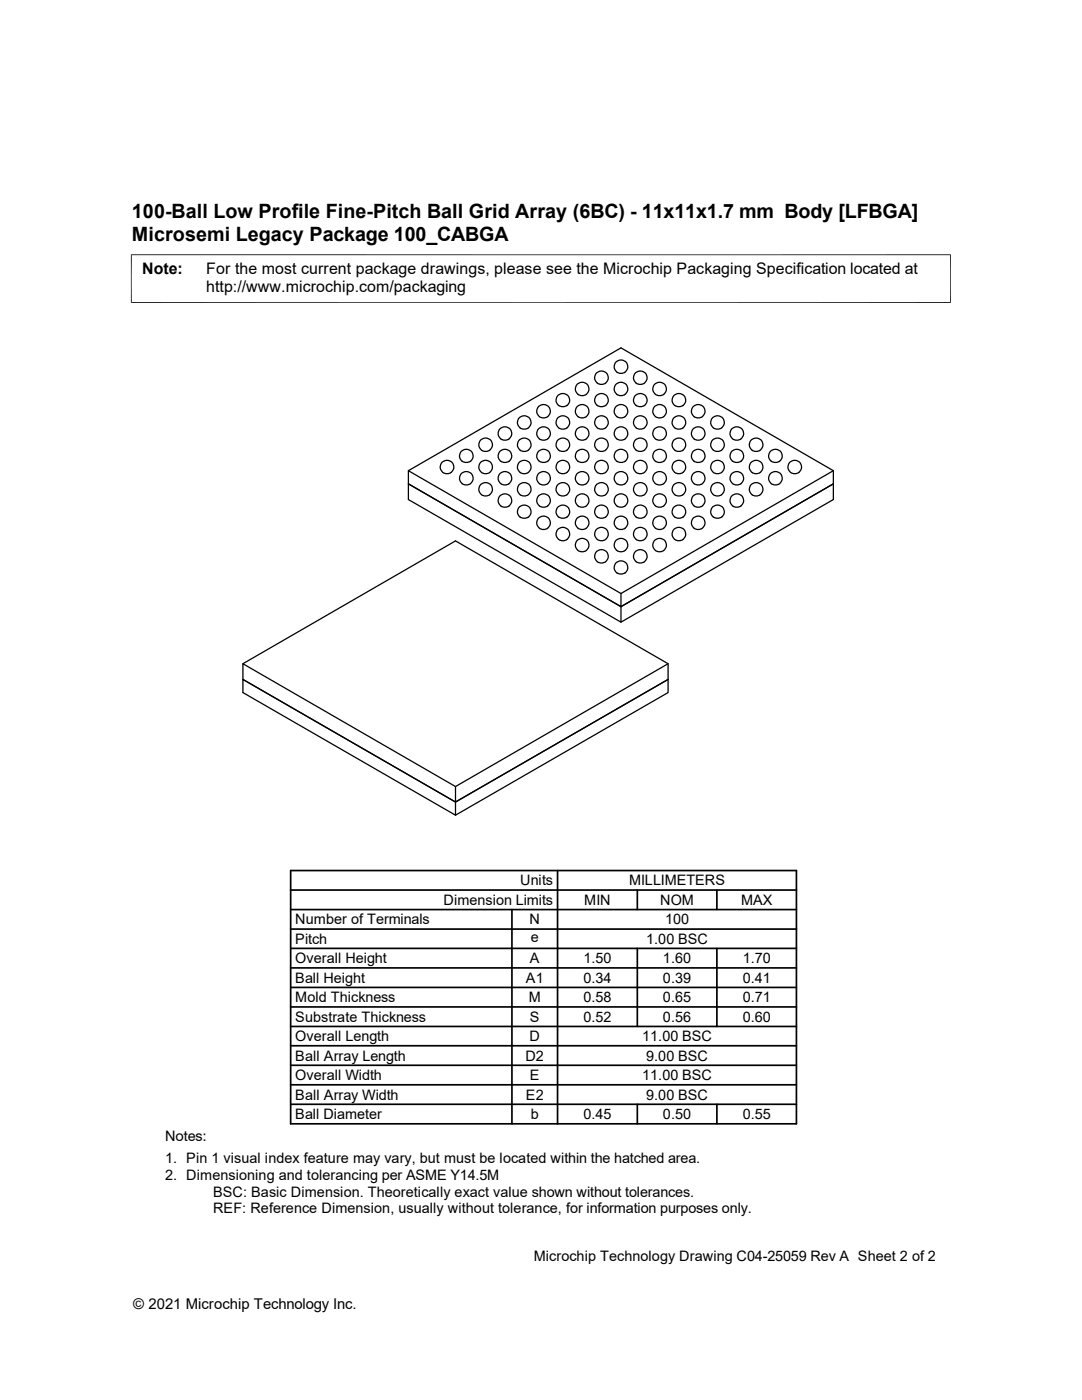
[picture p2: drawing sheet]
<svg xmlns="http://www.w3.org/2000/svg" width="216mm" height="279mm" viewBox="0 0 216 279" stroke-linecap="round" stroke-linejoin="round" font-family="sans-serif">
<g fill="none" stroke="#000" stroke-width=".25">
<path d="M115.3 78.7a1.36 1.36 0 0 1-.1-2 1.36 1.36 0 0 1 2 0 1.36 1.36 0 0 1-.2 2M115.4 78.7a1.4 1.4 0 0 0 1.6 0M119.2 76.5a1.36 1.36 0 0 1-.2-2 1.36 1.36 0 0 1 2 0 1.36 1.36 0 0 1-.1 2M119.2 76.5a1.4 1.4 0 0 0 1.6 0M123.1 74.3a1.36 1.36 0 0 1-.2-2 1.36 1.36 0 0 1 2 0 1.36 1.36 0 0 1-.1 2M123.1 78.7a1.36 1.36 0 0 1-.2-2 1.36 1.36 0 0 1 2 0 1.36 1.36 0 0 1-.1 2M123.1 74.3a1.4 1.4 0 0 0 1.6 0M123.1 78.7a1.4 1.4 0 0 0 1.6 0M126.9 76.5a1.36 1.36 0 0 1-.1-2 1.36 1.36 0 0 1 2 0 1.36 1.36 0 0 1-.2 2M127 76.5a1.4 1.4 0 0 0 1.6 0M130.8 78.7a1.35 1.35 0 0 1 .1-2.2 1.35 1.35 0 0 1 2 .9 1.35 1.35 0 0 1-1.5 1.6l-.6-.3M81.5 93.9l42.4 24.5"/>
<path d="M88.3 94.3a1.36 1.36 0 0 1-.1-2 1.36 1.36 0 0 1 2 0 1.36 1.36 0 0 1-.2 2M88.4 94.3a1.4 1.4 0 0 0 1.6 0M92.2 96.5a1.36 1.36 0 0 1-.1-2 1.36 1.36 0 0 1 1.9 0 1.36 1.36 0 0 1-.1 2M92.2 92.1a1.36 1.36 0 0 1-.1-2 1.36 1.36 0 0 1 1.9 0 1.36 1.36 0 0 1-.1 2M92.2 96.5a1.4 1.4 0 0 0 1.7 0M92.2 92a1.4 1.4 0 0 0 1.7 0M99.9 96.5a1.36 1.36 0 0 1-.1-2 1.36 1.36 0 0 1 1.9 0 1.36 1.36 0 0 1-.1 2M99.9 92.1a1.36 1.36 0 0 1-.1-2 1.36 1.36 0 0 1 1.9 0 1.36 1.36 0 0 1-.1 2M99.9 87.6a1.36 1.36 0 0 1-.1-2 1.36 1.36 0 0 1 1.9 0 1.36 1.36 0 0 1-.1 2M99.9 96.5a1.4 1.4 0 0 0 1.7 0M99.9 92a1.4 1.4 0 0 0 1.7 0M99.9 87.6a1.4 1.4 0 0 0 1.7 0"/>
<path d="M103.8 98.7a1.36 1.36 0 0 1-.2-2 1.36 1.36 0 0 1 2 0 1.36 1.36 0 0 1-.1 2M103.8 94.3a1.36 1.36 0 0 1-.2-2 1.36 1.36 0 0 1 2 0 1.36 1.36 0 0 1-.1 2M103.8 85.4a1.36 1.36 0 0 1-.2-2 1.36 1.36 0 0 1 2 0 1.36 1.36 0 0 1-.1 2M103.8 89.8a1.36 1.36 0 0 1-.2-1.9 1.36 1.36 0 0 1 2 0 1.36 1.36 0 0 1-.1 1.9M103.8 98.7a1.4 1.4 0 0 0 1.6 0M103.8 94.3a1.4 1.4 0 0 0 1.6 0M103.8 85.4a1.4 1.4 0 0 0 1.6 0M103.8 89.8a1.4 1.4 0 0 0 1.6 0M107.6 96.5a1.36 1.36 0 0 1-.1-2 1.36 1.36 0 0 1 2 0 1.36 1.36 0 0 1-.2 2M107.6 83.1a1.36 1.36 0 0 1-.1-1.9 1.36 1.36 0 0 1 2 0 1.36 1.36 0 0 1-.2 1.9M107.6 87.6a1.36 1.36 0 0 1-.1-2 1.36 1.36 0 0 1 2 0 1.36 1.36 0 0 1-.2 2M107.6 92.1a1.36 1.36 0 0 1-.1-2 1.36 1.36 0 0 1 2 0 1.36 1.36 0 0 1-.2 2"/>
<path d="M107.7 96.5a1.4 1.4 0 0 0 1.6 0M107.7 83.1a1.4 1.4 0 0 0 1.6 0M107.7 87.6a1.4 1.4 0 0 0 1.6 0M107.7 92a1.4 1.4 0 0 0 1.6 0M111.5 98.7a1.35 1.35 0 0 1 .1-2.2 1.35 1.35 0 0 1 2 .9 1.35 1.35 0 0 1-1.5 1.6l-.6-.3M111.5 80.9a1.36 1.36 0 0 1-.2-1.9 1.36 1.36 0 0 1 2 0 1.36 1.36 0 0 1-.1 1.9M111.5 85.4a1.35 1.35 0 0 1 .1-2.2 1.35 1.35 0 0 1 2 .8 1.35 1.35 0 0 1-1.5 1.6l-.6-.2M111.5 89.8a1.35 1.35 0 0 1 .1-2.2 1.35 1.35 0 0 1 2 .9 1.35 1.35 0 0 1-1.5 1.6l-.6-.3M111.5 94.3a1.35 1.35 0 0 1 .1-2.2 1.35 1.35 0 0 1 2 .8 1.35 1.35 0 0 1-1.5 1.6l-.6-.2M111.5 80.9a1.4 1.4 0 0 0 1.6 0M115.3 83.1a1.36 1.36 0 0 1-.1-1.9 1.36 1.36 0 0 1 2 0 1.36 1.36 0 0 1-.2 1.9M115.3 87.6a1.36 1.36 0 0 1-.1-2 1.36 1.36 0 0 1 2 0 1.36 1.36 0 0 1-.2 2"/>
<path d="M115.3 92.1a1.36 1.36 0 0 1-.1-2 1.36 1.36 0 0 1 2 0 1.36 1.36 0 0 1-.2 2M115.3 96.5a1.36 1.36 0 0 1-.1-2 1.36 1.36 0 0 1 2 0 1.36 1.36 0 0 1-.2 2M115.4 83.1a1.4 1.4 0 0 0 1.6 0M115.4 87.6a1.4 1.4 0 0 0 1.6 0M115.4 92a1.4 1.4 0 0 0 1.6 0M115.4 96.5a1.4 1.4 0 0 0 1.6 0M119.2 80.9a1.36 1.36 0 0 1-.2-1.9 1.36 1.36 0 0 1 2 0 1.36 1.36 0 0 1-.1 1.9M119.2 85.4a1.36 1.36 0 0 1-.2-2 1.36 1.36 0 0 1 2 0 1.36 1.36 0 0 1-.1 2M119.2 89.8a1.36 1.36 0 0 1-.2-1.9 1.36 1.36 0 0 1 2 0 1.36 1.36 0 0 1-.1 1.9M119.2 94.3a1.36 1.36 0 0 1-.2-2 1.36 1.36 0 0 1 2 0 1.36 1.36 0 0 1-.1 2M119.2 98.7a1.36 1.36 0 0 1-.2-2 1.36 1.36 0 0 1 2 0 1.36 1.36 0 0 1-.1 2M119.2 80.9a1.4 1.4 0 0 0 1.6 0"/>
<path d="M119.2 85.4a1.4 1.4 0 0 0 1.6 0M119.2 89.8a1.4 1.4 0 0 0 1.6 0M119.2 94.3a1.4 1.4 0 0 0 1.6 0M119.2 98.7a1.4 1.4 0 0 0 1.6 0M123.1 83.1a1.36 1.36 0 0 1-.2-1.9 1.36 1.36 0 0 1 2 0 1.36 1.36 0 0 1-.1 1.9M123.1 87.6a1.36 1.36 0 0 1-.2-2 1.36 1.36 0 0 1 2 0 1.36 1.36 0 0 1-.1 2M123.1 92.1a1.36 1.36 0 0 1-.2-2 1.36 1.36 0 0 1 2 0 1.36 1.36 0 0 1-.1 2M123.1 96.5a1.36 1.36 0 0 1-.2-2 1.36 1.36 0 0 1 2 0 1.36 1.36 0 0 1-.1 2M123.1 83.1a1.4 1.4 0 0 0 1.6 0M123.1 87.6a1.4 1.4 0 0 0 1.6 0M123.1 92a1.4 1.4 0 0 0 1.6 0M123.1 96.5a1.4 1.4 0 0 0 1.6 0"/>
<path d="M126.9 80.9a1.36 1.36 0 0 1-.1-1.9 1.36 1.36 0 0 1 2 0 1.36 1.36 0 0 1-.2 1.9M126.9 85.4a1.36 1.36 0 0 1-.1-2 1.36 1.36 0 0 1 2 0 1.36 1.36 0 0 1-.2 2M126.9 89.8a1.36 1.36 0 0 1-.1-1.9 1.36 1.36 0 0 1 2 0 1.36 1.36 0 0 1-.2 1.9M126.9 94.3a1.36 1.36 0 0 1-.1-2 1.36 1.36 0 0 1 2 0 1.36 1.36 0 0 1-.2 2M126.9 98.7a1.36 1.36 0 0 1-.1-2 1.36 1.36 0 0 1 2 0 1.36 1.36 0 0 1-.2 2M127 80.9a1.4 1.4 0 0 0 1.6 0M127 85.4a1.4 1.4 0 0 0 1.6 0M127 89.8a1.4 1.4 0 0 0 1.6 0M127 94.3a1.4 1.4 0 0 0 1.6 0M127 98.7a1.4 1.4 0 0 0 1.6 0M130.8 83.1a1.35 1.35 0 0 1 .1-2.2 1.35 1.35 0 0 1 2 .9 1.35 1.35 0 0 1-1.5 1.6l-.6-.3M130.8 87.6a1.35 1.35 0 0 1 .1-2.2 1.35 1.35 0 0 1 2 .8 1.35 1.35 0 0 1-1.5 1.6l-.6-.2"/>
<path d="M130.8 92.1a1.36 1.36 0 0 1-.2-2 1.36 1.36 0 0 1 2 0 1.36 1.36 0 0 1-.1 2M130.8 96.5a1.35 1.35 0 0 1 .1-2.2 1.35 1.35 0 0 1 2 .9 1.35 1.35 0 0 1-1.5 1.6l-.6-.3M130.8 92a1.4 1.4 0 0 0 1.6 0M134.6 80.9a1.36 1.36 0 0 1-.1-1.9 1.36 1.36 0 0 1 2 0 1.36 1.36 0 0 1-.2 1.9M134.7 80.9a1.4 1.4 0 0 0 1.6 0M136.3 85.4a1.34 1.34 0 0 1-2.2-.8 1.34 1.34 0 0 1 1.6-1.6 1.34 1.34 0 0 1 .8 2.1l-.2 .3M136.3 89.8a1.34 1.34 0 0 1-2.2-.7 1.34 1.34 0 0 1 1.6-1.6 1.34 1.34 0 0 1 .8 2.1l-.2 .2M136.3 94.3a1.34 1.34 0 0 1-2.2-.8 1.34 1.34 0 0 1 1.6-1.6 1.34 1.34 0 0 1 .8 2.1l-.2 .3M136.3 98.7a1.34 1.34 0 0 1-2.2-.8 1.34 1.34 0 0 1 1.6-1.6 1.34 1.34 0 0 1 .8 2.2l-.2 .2M138.5 83.1a1.36 1.36 0 0 1-.2-1.9 1.36 1.36 0 0 1 2 0 1.36 1.36 0 0 1-.1 1.9M138.5 87.6a1.36 1.36 0 0 1-.2-2 1.36 1.36 0 0 1 2 0 1.36 1.36 0 0 1-.1 2M138.5 92.1a1.36 1.36 0 0 1-.2-2 1.36 1.36 0 0 1 2 0 1.36 1.36 0 0 1-.1 2"/>
<path d="M138.5 96.5a1.36 1.36 0 0 1-.2-2 1.36 1.36 0 0 1 2 0 1.36 1.36 0 0 1-.1 2M138.5 83.1a1.4 1.4 0 0 0 1.6 0M138.5 87.6a1.4 1.4 0 0 0 1.6 0M138.5 92a1.4 1.4 0 0 0 1.6 0M138.5 96.5a1.4 1.4 0 0 0 1.6 0M142.3 85.4a1.36 1.36 0 0 1-.1-2 1.36 1.36 0 0 1 2 0 1.36 1.36 0 0 1-.2 2M142.3 89.8a1.36 1.36 0 0 1-.1-1.9 1.36 1.36 0 0 1 2 0 1.36 1.36 0 0 1-.2 1.9M142.3 94.3a1.36 1.36 0 0 1-.1-2 1.36 1.36 0 0 1 2 0 1.36 1.36 0 0 1-.2 2M142.3 98.7a1.36 1.36 0 0 1-.1-2 1.36 1.36 0 0 1 2 0 1.36 1.36 0 0 1-.2 2M142.4 85.4a1.4 1.4 0 0 0 1.6 0M142.4 89.8a1.4 1.4 0 0 0 1.6 0M142.4 94.3a1.4 1.4 0 0 0 1.6 0"/>
<path d="M142.4 98.7a1.4 1.4 0 0 0 1.6 0M146.2 87.6a1.36 1.36 0 0 1-.2-2 1.36 1.36 0 0 1 2 0 1.36 1.36 0 0 1-.1 2M146.2 92.1a1.36 1.36 0 0 1-.2-2 1.36 1.36 0 0 1 2 0 1.36 1.36 0 0 1-.1 2M146.2 96.5a1.36 1.36 0 0 1-.2-2 1.36 1.36 0 0 1 2 0 1.36 1.36 0 0 1-.1 2M146.2 87.6a1.4 1.4 0 0 0 1.6 0M146.2 92a1.4 1.4 0 0 0 1.6 0M146.2 96.5a1.4 1.4 0 0 0 1.6 0M153.9 92.1a1.36 1.36 0 0 1-.2-2 1.36 1.36 0 0 1 2 0 1.36 1.36 0 0 1-.1 2M153.9 96.5a1.36 1.36 0 0 1-.2-2 1.36 1.36 0 0 1 2 0 1.36 1.36 0 0 1-.1 2M153.9 92a1.4 1.4 0 0 0 1.6 0M153.9 96.5a1.4 1.4 0 0 0 1.6 0M157.7 94.3a1.36 1.36 0 0 1-.1-2 1.36 1.36 0 0 1 2 0 1.36 1.36 0 0 1-.2 2"/>
<path d="M157.8 94.3a1.4 1.4 0 0 0 1.6 0M166.3 93.9l-42.4 24.5v2.7l-42.4-24.5v-2.7l42.4-24.5 42.4 24.5v2.7l-42.4 24.5v3.1l-42.4-24.5v-3.1l42.4 24.5 42.4-24.5v3.1l-42.4 24.5M99.9 101a1.36 1.36 0 0 1-.1-2 1.36 1.36 0 0 1 1.9 0 1.36 1.36 0 0 1-.1 2M99.9 101a1.4 1.4 0 0 0 1.7 0M103.8 103.2a1.36 1.36 0 0 1-.2-2 1.36 1.36 0 0 1 2 0 1.36 1.36 0 0 1-.1 2M103.8 103.2a1.4 1.4 0 0 0 1.6 0M107.6 105.4a1.36 1.36 0 0 1-.1-2 1.36 1.36 0 0 1 2 0 1.36 1.36 0 0 1-.2 2M107.6 101a1.36 1.36 0 0 1-.1-2 1.36 1.36 0 0 1 2 0 1.36 1.36 0 0 1-.2 2M107.7 105.4a1.4 1.4 0 0 0 1.6 0M107.7 101a1.4 1.4 0 0 0 1.6 0M111.5 107.7a1.35 1.35 0 0 1 .1-2.3 1.35 1.35 0 0 1 2 .9 1.35 1.35 0 0 1-1.5 1.6l-.6-.2M111.5 103.2a1.36 1.36 0 0 1-.2-2 1.36 1.36 0 0 1 2 0 1.36 1.36 0 0 1-.1 2"/>
<path d="M111.5 103.2a1.4 1.4 0 0 0 1.6 0M115.3 109.9a1.36 1.36 0 0 1-.1-2 1.36 1.36 0 0 1 2 0 1.36 1.36 0 0 1-.2 2M115.3 105.4a1.36 1.36 0 0 1-.1-2 1.36 1.36 0 0 1 2 0 1.36 1.36 0 0 1-.2 2M115.3 101a1.36 1.36 0 0 1-.1-2 1.36 1.36 0 0 1 2 0 1.36 1.36 0 0 1-.2 2M115.4 109.9a1.4 1.4 0 0 0 1.6 0M115.4 105.4a1.4 1.4 0 0 0 1.6 0M115.4 101a1.4 1.4 0 0 0 1.6 0M119.2 112.1a1.36 1.36 0 0 1-.2-2 1.36 1.36 0 0 1 2 0 1.36 1.36 0 0 1-.1 2M119.2 107.7a1.36 1.36 0 0 1-.2-2 1.36 1.36 0 0 1 2 0 1.36 1.36 0 0 1-.1 2M119.2 103.2a1.36 1.36 0 0 1-.2-2 1.36 1.36 0 0 1 2 0 1.36 1.36 0 0 1-.1 2M119.2 112.1a1.4 1.4 0 0 0 1.6 0M119.2 107.7a1.4 1.4 0 0 0 1.6 0"/>
<path d="M119.2 103.2a1.4 1.4 0 0 0 1.6 0M123.1 114.3a1.36 1.36 0 0 1-.2-1.9 1.36 1.36 0 0 1 2 0 1.36 1.36 0 0 1-.1 1.9M123.1 109.9a1.36 1.36 0 0 1-.2-2 1.36 1.36 0 0 1 2 0 1.36 1.36 0 0 1-.1 2M123.1 105.4a1.36 1.36 0 0 1-.2-2 1.36 1.36 0 0 1 2 0 1.36 1.36 0 0 1-.1 2M123.1 101a1.36 1.36 0 0 1-.2-2 1.36 1.36 0 0 1 2 0 1.36 1.36 0 0 1-.1 2M123.1 114.3a1.4 1.4 0 0 0 1.6 0M123.1 109.9a1.4 1.4 0 0 0 1.6 0M123.1 105.4a1.4 1.4 0 0 0 1.6 0M123.1 101a1.4 1.4 0 0 0 1.6 0M126.9 112.1a1.36 1.36 0 0 1-.1-2 1.36 1.36 0 0 1 2 0 1.36 1.36 0 0 1-.2 2M126.9 107.7a1.36 1.36 0 0 1-.1-2 1.36 1.36 0 0 1 2 0 1.36 1.36 0 0 1-.2 2M126.9 103.2a1.36 1.36 0 0 1-.1-2 1.36 1.36 0 0 1 2 0 1.36 1.36 0 0 1-.2 2"/>
<path d="M127 112.1a1.4 1.4 0 0 0 1.6 0M127 107.7a1.4 1.4 0 0 0 1.6 0M127 103.2a1.4 1.4 0 0 0 1.6 0M130.8 109.9a1.35 1.35 0 0 1 .1-2.3 1.35 1.35 0 0 1 2 .9 1.35 1.35 0 0 1-1.5 1.6l-.6-.2M130.8 101a1.35 1.35 0 0 1 .1-2.3 1.35 1.35 0 0 1 2 .9 1.35 1.35 0 0 1-1.5 1.6l-.6-.2M130.8 105.4a1.35 1.35 0 0 1 .1-2.2 1.35 1.35 0 0 1 2 .9 1.35 1.35 0 0 1-1.5 1.6l-.6-.3M134.6 103.2a1.36 1.36 0 0 1-.1-2 1.36 1.36 0 0 1 2 0 1.36 1.36 0 0 1-.2 2M134.7 103.2a1.4 1.4 0 0 0 1.6 0M136.3 107.7a1.34 1.34 0 0 1-2.2-.8 1.34 1.34 0 0 1 1.6-1.6 1.34 1.34 0 0 1 .8 2.1l-.2 .3M138.5 101a1.36 1.36 0 0 1-.2-2 1.36 1.36 0 0 1 2 0 1.36 1.36 0 0 1-.1 2M138.5 105.4a1.36 1.36 0 0 1-.2-2 1.36 1.36 0 0 1 2 0 1.36 1.36 0 0 1-.1 2M138.5 101a1.4 1.4 0 0 0 1.6 0"/>
<path d="M138.5 105.4a1.4 1.4 0 0 0 1.6 0M142.3 103.2a1.36 1.36 0 0 1-.1-2 1.36 1.36 0 0 1 2 0 1.36 1.36 0 0 1-.2 2M142.4 103.2a1.4 1.4 0 0 0 1.6 0M146.2 101a1.36 1.36 0 0 1-.2-2 1.36 1.36 0 0 1 2 0 1.36 1.36 0 0 1-.1 2M146.2 101a1.4 1.4 0 0 0 1.6 0M48.5 132.5l42.4-24.5 42.4 24.5v3.1l-42.4 24.5-42.4-24.5v2.6l42.4 24.5v-2.6l42.4-24.5v2.6l-42.4 24.5M133.3 132.5l-42.4 24.5v3.1l-42.4-24.5v-3.1l42.4 24.5"/>
<circle cx="96.9" cy="88.8" r="1.34"/>
<circle cx="96.9" cy="97.6" r="1.34"/>
<circle cx="96.9" cy="93.2" r="1.34"/>
<circle cx="150.9" cy="88.8" r="1.34"/>
<circle cx="150.9" cy="97.6" r="1.34"/>
<circle cx="150.9" cy="93.2" r="1.34"/>
</g>
<path d="M26.1 50.8h163.6M26.2 50.8v9.7M189.7 50.8v9.7M26.1 60.4h163.6" fill="none" stroke="#000" stroke-width=".2"/>
<g fill="none" stroke="#000" stroke-width=".34">
<path d="M58 173.7h100.9v50.6h-100.9zM58 177.6h100.9M111.3 173.7v50.6M127.2 177.6v3.9M143 177.6v3.9M58 193.2h100.9M58 189.3h100.9M58 185.4h100.9M58 181.5h100.9M58 197.1h100.9M102.2 181.5v42.8M127.2 189.3v15.6"/>
<path d="M143 189.3v15.6M58 208.7h100.9M58 204.9h100.9M58 216.5h100.9M58 212.6h100.9M58 201h100.9M58 220.4h100.9M127.2 220.4v3.9M143 220.4v3.9"/>
</g>
<g font-size="3.9">
<text x="26.3" y="43.5">100-Ball Low Profile Fine-Pitch Ball Grid Array (6BC) - 11x11x1.7 mm Body [LFBGA]</text>
<text x="26.3" y="48">Microsemi Legacy Package 100_CABGA</text>
</g>
<g font-size="3.2">
<text x="28.4" y="54.6">Note:</text>
<text x="41.1" y="54.6">For the most current package drawings, please see the Microchip Packaging Specification located at</text>
<text x="41.1" y="58.3">http://www.microchip.com/packaging</text>
</g>
<text font-size="3" x="26.6" y="261.3">© 2021 Microchip Technology Inc.</text>
<g font-size="2.9">
<text x="103.8" y="176.7">Units</text>
<text x="125.5" y="176.7">MILLIMETERS</text>
<text x="58.9" y="184.5">Number of Terminals</text>
<text x="88.5" y="180.6">Dimension Limits</text>
<text x="105.7" y="184.5">N</text>
<text x="116.6" y="180.6">MIN</text>
<text x="131.7" y="180.6">NOM</text>
<text x="132.7" y="184.5">100</text>
<text x="147.9" y="180.6">MAX</text>
<text x="58.9" y="188.4">Pitch</text>
<text x="105.9" y="188.1">e</text>
<text x="128.9" y="188.4">1.00 BSC</text>
<text x="58.9" y="192.3">Overall Height</text>
<text x="58.9" y="196.1">Ball Height</text>
<text x="104.9" y="196.2">A1</text>
<text x="105.7" y="192.3">A</text>
<text x="116.4" y="192.3">1.50</text>
<text x="116.4" y="196.1">0.34</text>
<text x="132.3" y="192.3">1.60</text>
<text x="132.3" y="196.1">0.39</text>
<text x="148.2" y="192.3">1.70</text>
<text x="148.2" y="196.1">0.41</text>
<text x="58.9" y="203.9">Substrate Thickness</text>
<text x="58.9" y="200">Mold Thickness</text>
<text x="105.5" y="200">M</text>
<text x="105.7" y="203.9">S</text>
<text x="116.4" y="200">0.58</text>
<text x="116.4" y="203.9">0.52</text>
<text x="132.3" y="200">0.65</text>
<text x="132.3" y="203.9">0.56</text>
<text x="148.2" y="200">0.71</text>
<text x="148.2" y="203.9">0.60</text>
<text x="58.9" y="207.8">Overall Length</text>
<text x="105.7" y="207.8">D</text>
<text x="128.1" y="207.8">11.00 BSC</text>
<text x="58.9" y="215.6">Overall Width</text>
<text x="58.9" y="211.7">Ball Array Length</text>
<text x="104.9" y="211.7">D2</text>
<text x="105.7" y="215.6">E</text>
<text x="128.1" y="215.6">11.00 BSC</text>
<text x="128.9" y="211.7">9.00 BSC</text>
<text x="58.9" y="219.5">Ball Array Width</text>
<text x="104.9" y="219.5">E2</text>
<text x="128.9" y="219.5">9.00 BSC</text>
<text x="32.9" y="227.6">Notes:</text>
<text x="58.9" y="223.4">Ball Diameter</text>
<text x="105.9" y="223.4">b</text>
<text x="116.4" y="223.4">0.45</text>
<text x="132.3" y="223.4">0.50</text>
<text x="148.2" y="223.4">0.55</text>
<text x="32.9" y="232.2">1. Pin 1 visual index feature may vary, but must be located within the hatched area.</text>
<text x="32.9" y="235.5">2. Dimensioning and tolerancing per ASME Y14.5M</text>
<text x="42.5" y="238.8">BSC: Basic Dimension. Theoretically exact value shown without tolerances.</text>
<text x="42.5" y="242.1">REF: Reference Dimension, usually without tolerance, for information purposes only.</text>
<text x="106.5" y="251.6">Microchip Technology Drawing C04-25059 Rev A Sheet 2 of 2</text>
</g>
</svg>
